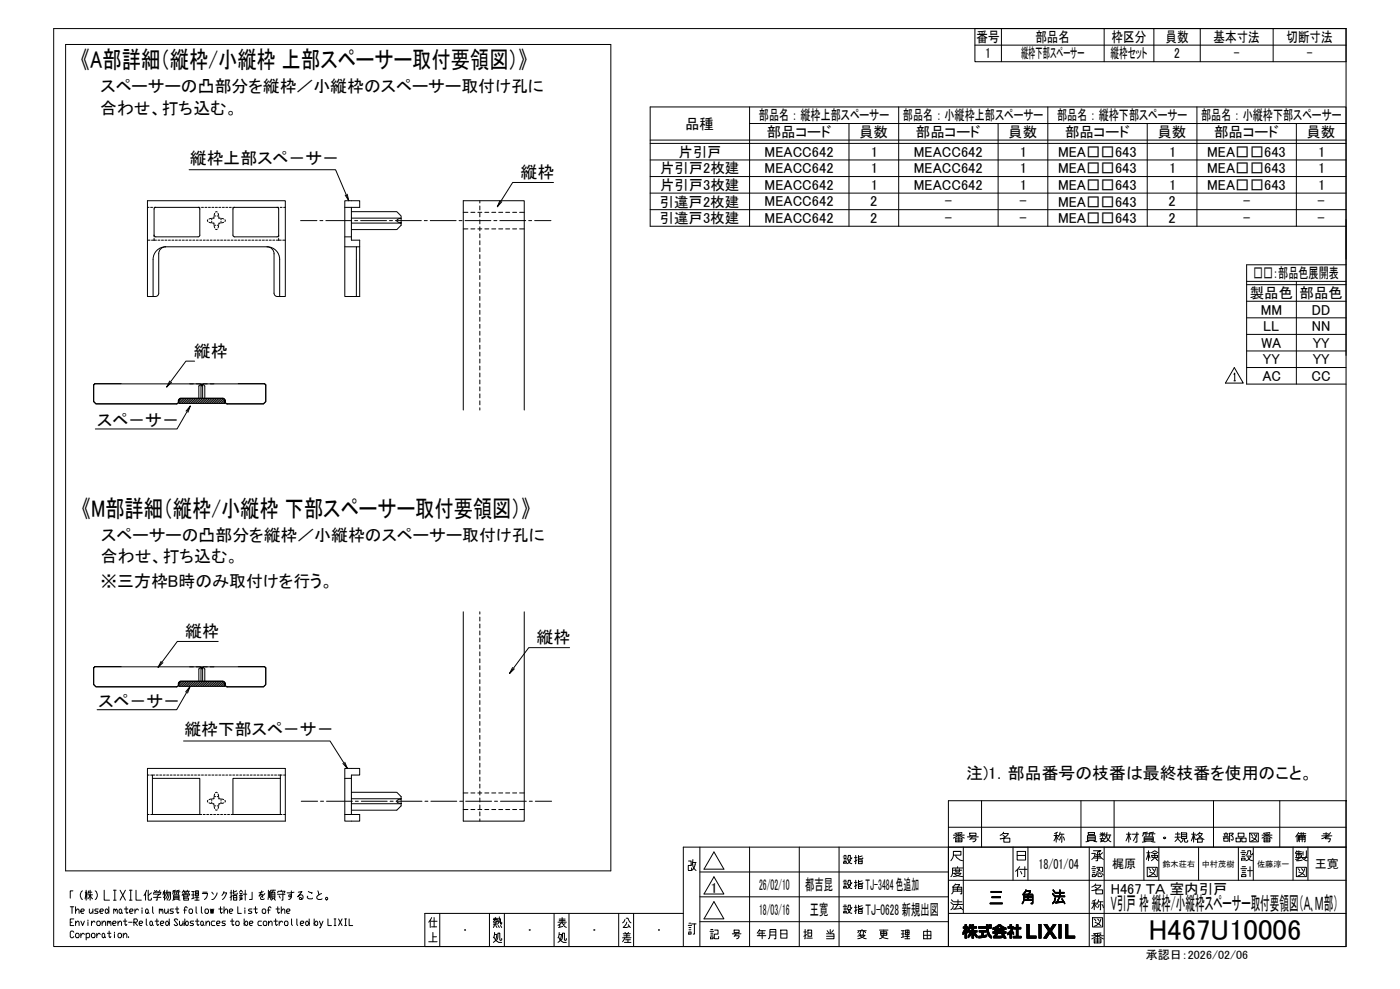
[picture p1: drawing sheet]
<svg xmlns="http://www.w3.org/2000/svg" width="841mm" height="594mm" viewBox="0 0 841 594" stroke-linecap="round" stroke-linejoin="round" font-family="sans-serif">
<!-- layer: TOS_WA -->
<g fill="none" stroke="#000" stroke-width=".6">
<path d="M32 17h777v552h-777zM586 17v20h223v-20M602 17v20M663 17v20M693 17v20M721 17v20M765 17v20M586 27h223M450 64v72M450 74h359M510 74v62M540 64v72"/>
<path d="M600 74v62M629 64v72M689 74v62M719 64v72M779 74v62M391 84h418M391 86h418M391 96h418M391 106h418M391 116h418M391 126h418M809 136h-418v-72h418v92"/>
<path d="M809 132v82M809 159h-60v72h60M749 169h60M749 171h60M779 169v62M749 181h60M749 191h60M749 201h60M749 211h60M749 221h60M570 497h239M590 481v28"/>
<path d="M649 481v28M669 481v28M729 481v28M769 481v28M809 481h-239v88v-60h239h-399v60M809 481h.1M809 481v88h-554v-20h155M414 517h1v3h-2l1 3h1v-2M416 519a5 5 0 0 0 2 4M416 518h2M416 516l-1 4M418 518l-1 3-2 2"/>
<path d="M420 509v60M429 512l6 10h-12zM450 509v60M480 509v60M504 509v60M579 509v40M609 509v20M611 511h5v6h-5zM611 514h5M618 509v20M654 509v60M663 509v60"/>
<path d="M687 509v20M696 509v20M720 509v20M744 509v20M753 509v20M777 509v20M786 509v20M44 535h-2v5M50 535a3 3 0 0 0 0 5M51 536h1M52 535v6M52 539v-3l-1 4"/>
<path d="M53 540l1-2 2 2M53 538h3M53 536h2M53 535v2M54 535v6M57 535a3 3 0 0 1 0 5M63 535v6h3M68 535h2M69 535v6M72 535l3 6M75 535l-3 6M78 535h1"/>
<path d="M79 535v6M82 535v6h3M87 536v5M88 535l-2 3M89 535v5l2 1v-1M91 536l-2 2M92 537l1-1h4l-1 1M92 539h5M93 537h3l-2 1v3M93 535l1 1M94 535v1M96 535l-1 1"/>
<path d="M98 536h2M98 536v2M99 535v6M99 538l-1 1M100 536h2v4l-1 1M100 535v3M101 536l-1 4M102 536l-2 5M104 536h2M104 538h4v2h-4zM104 538h4M104 539h4"/>
<path d="M105 536v1M105 535h-1v2M106 536h2M107 536v1M108 535h-2v2M109 538l1-1h4v1M110 535h2M110 538h3v1h-3zM110 540h3v1h-3zM110 535l-1 1M110 539v1M111 535v1"/>
<path d="M112 536v1M112 535h2M113 535l-1 1M113 535v1M115 538h2M115 536h2M116 536v4M117 539l-2 1M117 539h2M117 535h2v3h-2zM117 537h2M118 535v6"/>
<path d="M122 537h3l-1 2-1 1M122 536h2M127 536l1 1M130 536l-1 4h-2M133 538l1-2h2l-1 3-1 1M135 536h-1M138 536h2M139 535v6M140 538l-2 1M140 535v2h2l1-1M140 538h2v3h-2zM140 539h2"/>
<path d="M142 535l-2 1M144 536l1-1 1 1M144 538h2M144 539v1M144 537h1M145 537v3M145 539v1M146 540l-2 1M146 537h2M147 535v6M151 536v4h-1M157 535l-1 3 2-1v2"/>
<path d="M158 536h-2M159 537l-2 2v1h2M161 535v5M162 535v4M163 535v5M163 535h2M163 536h2v4h-2zM163 538h2M163 537h2M164 540l-1 1M164 535v1M165 540v1"/>
<path d="M167 536v-1h4v1M167 537h4M168 538v1M169 535h.1M170 536v5h-1M175 535v3h-2h1h1v1l-2 1M177 536h-5M179 536h2l-2 3 1-1h1l1 2h-1h-1l1-1v1M185 538v1l1 1h2M185 536h2v1M191 535l1 3M193 537a3 3 0 0 0-3 3h1h3"/>
<path d="M420 524h150M420 539h150M429 527l6 10h-12zM570 529h239M42 545h2M42 554h1M43 545v4M44 552h-2v4h2M44 560v-1h-1l-1 1v3h1h1M45 547l2-1 1 3M45 555l2-2 1 3M45 545v4"/>
<path d="M45 553v3M49 547h1h1l-1-1h-1v1v2h1M49 553l1 3 1-3M53 553h.1M53 554v2M54 546v3l2-2M55 553v3M56 546v3M57 554l-1-1-1 2M59 553h1v1v2h-1l-1-1zM59 546h-2v1l2 1-1 1h-1M60 547h2v-1h-1l-1 1 1 2h1"/>
<path d="M61 555l2-2v3M61 553v3M64 546l1 1-1 2-1-1zM65 554v-1l1 2M65 553v3M65 545v4M66 554v-1l1 1v2M66 559v4h1M68 555h1l1-1-1-1h-1v1v1v1h1M68 541h2M68 547l1-1v1M68 546v3"/>
<path d="M69 560v1M69 547l1-1v1v2M71 555l1-2 1 3M71 553v3M72 546l1 1v2l-1-1zM73 548l1 1M74 553h2M75 546h2M75 552v3l1 1v-1M76 545v3v1l1-1M77 554h2M78 541h1"/>
<path d="M78 547h1h1l-1-1h-1v1v1v1h1M80 554h2l1-1-1-1h-2v4M81 554l2 2M81 546v3M83 547l-1-1-1 1M84 555h1l1-1-1-1h-1v1v2h1M85 545v1M85 547v2M88 552v3v1M88 546l1 1-1 2-1-1zM89 548l1 1M91 553l1 1-1 2-1-1z"/>
<path d="M92 555v1M92 545v3v1M93 553h2M94 552v3l1 1v-1M96 547v-1l1 1M96 546v3M96 555h2v-1v-1h-1l-1 1 1 2h1M97 547v-1l1 1v2M99 546v3l2-2M100 553l2 2-1 1-1-1zM101 546v3M102 552v4"/>
<path d="M104 546h-1l-1 1 2 1v1h-2M105 540l-1 1M105 546h2M106 545v3l1 1v-1M107 553l-1-1h-1v1l2 2-1 1h-1v-1M107 540l1 1M108 553v3l2-1M110 553v3M110 547h2M111 552v4M112 553l1 1v2l-2-1zM112 545h-1v4"/>
<path d="M114 546h1l1 1-1 2h-1v-1zM116 553h-1l-1 1 2 1v1h-2M117 541h3M117 553h2M118 545v3v1M118 552v3l1 1v-1M121 545v3l1 1M121 553l1 1v2l-1-1zM122 555l1 1M124 546h1v1v2h-1l-1-1zM124 555l1-2 1 3M124 553v3"/>
<path d="M126 546l1 3v-3l1 3v-3M129 553h-2v1v2h2M130 555h2v-1v-1h-1l-1 1 1 2h1M131 546h3M132 545v3l1 1 1-1M135 547l1-1 1 3M135 545v4M135 553h-1l-1 1 1 1h1v1h-2M138 547h1h1l-1-1h-1v1v1v1h1M138 553h3M139 552v3l1 1 1-1M142 553h1l1 1-1 2h-1v-1z"/>
<path d="M143 545v4h2M147 552v4M147 545v1M147 547v2M148 553l1 1-1 2-1-1zM150 555h1l1-1-1-1h-1v1v2h1M151 546h-1l-1 1 2 1v1h-2M152 546h3M153 545v3l1 1 1-1M157 553h-2v1v2h2M158 546h1l1 1-1 2h-1v-1zM159 553h1v1v2h-1l-1-1z"/>
<path d="M161 547h1M161 555l2-2v3M161 553v3M163 545h-1h-1v4M165 553h2M166 552v3v1l1-1M166 546h2M167 545v3v1l1-1M168 553v3M169 547l2-1v3M169 545v4M170 554l-1-1-1 2"/>
<path d="M171 553h1l1 1-1 2h-1v-1zM172 547h2v-1h-1l-1 1 1 2h1M175 552v3l1 1M178 552v3l1 1M180 555h2l1-1-1-1h-1l-1 1 1 2h1M184 553l2 2-1 1-1-1zM186 552v4M189 552v4M190 553l1 1-1 2-1-1zM192 553l1 3M194 553l-2 4M197 552v4h2"/>
<path d="M201 556h1M201 552h1M201 552v4M203 552l2 4M205 552l-2 4M207 556h1M207 552h1M208 552v4M210 552v4h2M258 553v1M259 553h4M259 557h3"/>
<path d="M259 551l-1 2v4M261 551v6M264 549v20M279 559h.1M294 549v20M296 554h3M297 552h2M297 556l-1 1M297 552l-1 2M297 554v1M298 551v1h-2h3M298 556l1 1"/>
<path d="M298 552v1h1M299 555l-3 1M299 552h2v3v-1M299 553l1 1M299 556l1 1M300 551v2l-1 2M301 556v1M303 549v20M318 559h.1M333 549v20M335 556l1-1v2M335 554h5"/>
<path d="M336 552h3M336 553h3M338 554l1 2 1 1M338 551v3l-2 1M338 556l-2 1M339 555h-1M342 549v20M357 559h.1M372 549v20M375 552l-1 2M376 552h1l2 2M377 554l-3 3 4-1"/>
<path d="M377 555l2 2M381 549v20M396 559h.1M413 556h2M414 560h1v1h-1zM414 558h1M414 557h1M414 555h1M415 555h3M417 555v6h-1M420 554h150M429 542l6 10h-12z"/>
<path d="M570 549h239M579 560v1M579 557v1M579 559v2M579 559v1M579 558v2M580 557v3M580 555h1v2v1v1v1v4h-1v-4l-2 1 2-3h-1v-1h1zM580 555v9M581 555v9M581 557v1M581 558v2"/>
<path d="M581 559v1M582 557v2M582 559v1M582 557v1M582 556h1v1h1v-2h1v2h2v1h-2v1h2v1h-1l1 2v1l-2-3v4h-1v-4l-2 3v-1l1-2h-1v-1h2v-1h-1l-1 1zM582 556v2M583 556v2M583 559v1M583 559v3M583 556h.1M583 557v1M583 559v2"/>
<path d="M584 557v1M584 559v2M584 555v9M585 555v9M585 557v1M585 559v2M586 557v1M586 559v3M586 559v1M587 557v1M587 559v1M588 557h5v-2h1v2h2v1h-2l2 6-3-3v-3h-5z"/>
<path d="M588 557v1M588 559h4v1h-1v2h2v1h-5v-1h2v-2h-2zM588 559v1M589 557v1M589 559v1M590 557v1M590 559v1M590 559v4M591 557v1M591 559v4M591 559v1M592 557v1"/>
<path d="M592 559v1M593 555v4M593 555v5M593 555v6M594 555v7M594 557v1M594 558v4M594 556h2h-2zM594 556h.1M595 556h.1M595 557v1M596 557l4-1h1l3 1v1l-6 1v-1h-2z"/>
<path d="M596 560h8v1h-5v1h3v-1h1l1 3h-1v-1h-6v-1l1-1h-2zM596 557v1M596 560v1M597 557v1M597 560v1M598 557v1M598 560v1M598 557v2M598 558l2-2 3 2zM598 560v3M599 557v2M599 560v3"/>
<path d="M599 556v2M599 558v1M599 560v2M599 556v1M599 560v1M600 556v1M600 558v1M600 560v1M600 556h.1M601 556v1M601 558v1M601 560v1"/>
<path d="M602 556v1M602 558v1M602 560v1M602 556v2M602 557v2M603 557v2M603 560v1M603 557v1M604 557v1M604 560v1M606 557v1M606 560v1"/>
<path d="M607 557v1M607 559v2M607 555h1v2h1l-1 2 1 1v1l-1-1v4h-1v-3l-2 1v-2l3-2h-2v-1h1zM607 555v3M607 559v5M607 558v6M608 555v9M608 557v3M608 557v4M608 557v2M608 559v2M608 560v1"/>
<path d="M609 560v1M609 557v1M610 557v1M611 555h1v2h1v1h-1v4h2v1h-5v-1h2v-4h-2v-1h2zM611 555v8M612 557v1M613 557v1M617 555h1v7h4v2h-5zM617 555v9M618 555v9M624 555h1v9h-1zM624 555v9"/>
<path d="M625 555v9M627 555h2l2 3 2-3h1l-2 4 3 5h-2l-2-4-2 4h-2l3-5zM627 555v1M628 555v1M628 555v2M629 555v2M629 555v3M629 556v2M629 556v3M630 556v3M630 560v2M630 557v2"/>
<path d="M630 557v5M630 557v4M630 558v3M631 558v3M631 558v2M631 557v5M632 557v5M632 557v2M632 560v2M632 556v3M632 556v2M633 556v2"/>
<path d="M633 555v3M633 555v2M634 555v1M636 555h2v9h-2zM636 555v9M637 555v9M640 555h2v7h4v2h-6zM640 555v9M641 555v9M46 561h1h1l-1 2h-1h-1zM49 561v2M51 561h-1l-1 1"/>
<path d="M52 561h1h1l-1 2h-1M52 561v4M55 561h2v2h-2zM58 561v2M60 561h-1l-1 1M62 561h1l-1 2h-1zM63 563h.1M65 561h2M69 561v2M71 561h1h1l-1 2h-1zM74 562l2-1v2M74 561v2"/>
<path d="M77 563h.1M258 566h5M260 563h2M260 560v6M297 563l1 2 2 1h1M297 561h2l-2 4-1 1M297 560l-1 3M301 564v1h-1v-4h-1v3l-1 1M336 563l1 2 1 1h2M336 561h1l-1 4-1 1M336 560l-1 3M340 564v1h-1v-4h-1v3l-1 1"/>
<path d="M374 563h5M374 561h5M375 562h3M375 566h4M375 563l-1 3M375 560l1 1M376 564h3M377 561v2M377 564v2M378 560l-1 1M582 562v1M582 561v2"/>
<path d="M583 561v1M583 560v2M586 560v2M586 561v1M586 561v2M587 562v1M588 562v1M589 562v1M590 562v1M591 562v1M592 562v1M593 562v1"/>
<path d="M594 560v2M594 561v2M595 561v2M595 562v1M595 562v2M597 562v1M598 562v1M598 561v2M599 562v1M600 562v1M601 562v1M602 562v1"/>
<path d="M602 561h.1M602 561v1M602 561v2M603 561v2M603 561v3M603 562v2M604 562v2M604 563v1M605 560v2M609 562v1M610 562v1M612 562v1"/>
<path d="M613 562v1M618 562v2M619 562v2M620 562v2M621 562v2M622 562v2M627 563v1M628 563v1M628 562v2M629 561v3M629 561v2M629 560v3"/>
<path d="M629 560v2M632 560v3M633 561v2M633 561v3M633 562v2M634 562v2M634 563v1M642 562v2M643 562v2M644 562v2M645 562v2M646 562v2"/>
<circle cx="196" cy="540" r=".7"/>
</g>
<!-- layer: TOS_S1 -->
<g fill="none" stroke="#000" stroke-width=".6">
<path d="M39 27h328v496h-328zM93 125h26l1 1v16h-1h-26v-1zM140 125h27v1v16h-1h-25l-1-1zM207 121h9v4h-5v19h5v34h-9zM211 134h30v1l-3 3h-27M211 131h30M211 127h27l3 3v1M239 132l2-1v3l-2-1zM241 134h.1M94 151l2-2 4-1a4 4 0 0 0-5 4v24l-1 2h-2v-22v-2zM100 148h60M160 148a4 4 0 0 1 5 4v24l1 2h2"/>
<path d="M160 148a8 8 0 0 1 8 8v22h3v-57h-82v57h3M56 231h1h102h1v10l-2 2h-22a2.2 2.2 0 0 1-1-3l-1-1h-25a2.3 2.3 0 0 0-2 3l-1 1h-48l-2-2zM108 240l1-1h24l2 1v2h-28zM119 239v-7l1-1h1v8M121 231h.1M121 231h1l-1 1zM122 231h.1M122 239v-8l1 1v7M278 246v-125h37v125M278 368v125h37v-125M56 401h1h102h1v10l-2 1h-22a2.2 2.2 0 0 1-1-2l-1-1h-25a2.3 2.3 0 0 0-2 3h-1h-48l-2-1zM109 409h24"/>
<path d="M109 409l-1 1-1 2h28v-2l-2-1M119 409v-7l1-1h1v8M121 401h.1M121 401h1l-1 1zM122 401h.1M122 409v-8l1 1v7M89 462h82v31h-82zM92 468h28v21h-28zM140 468h28v21h-28zM207 462h9v4h-5v23h5v4h-9zM211 476h27l3 3v1h-30M211 483h30"/>
<path d="M239 481l2-1v3l-2-1zM241 483v1l-3 3h-27"/>
</g>
<!-- layer: 0 -->
<g fill="none" stroke="#000" stroke-width=".6">
<path d="M114 102h88l8 19M209 117l1 4-3-4M333 110h-25l-9 14M300 120l-1 4 2-3M117 217h-5l-12 15M102 229l-2 3 3-2M112 247l2-3-1 4M114 244l-8 14h-49M97 397l-2 4 3-3M131 385h-24l-12 16M342 389h-24l-12 16M112 416l2-3-1 3"/>
<path d="M114 413l-8 13h-48M308 401l-2 4 3-3M110 445h88l11 17M207 458l2 4-3-3"/>
</g>
<!-- layer: TOS_K3 -->
<g fill="none" stroke="#000" stroke-width=".6">
<path d="M181 133h9M192 133h2M196 133h15M213 133h2M217 133h15M234 133h2M238 133h15M255 133h2M258 133h16M276 133h2M279 133h16M297 133h1"/>
<path d="M300 133h16M318 133h1M321 133h10M181 481h10M193 481h1M196 481h16M213 481h2M217 481h16M234 481h2M238 481h15M255 481h2M259 481h15"/>
<path d="M276 481h2M280 481h15M297 481h2M301 481h15M318 481h2M322 481h9"/>
</g>
<!-- layer: TOS_K2 -->
<g fill="none" stroke="#000" stroke-width=".6">
<path d="M89 125h1M90 125h2M93 125h1M119 125h1M121 125h1M123 125h1M125 132v1M125 125h1M126 134h1M127 131l-1 1M127 131v1M127 133v1"/>
<path d="M127 125h1M128 134l1 1M129 130l-1 1M129 135h1M129 130h1M129 136v1M129 128v1M129 125h2M129 138h2M129 127h2M130 135h1M130 130h1"/>
<path d="M131 128v1M131 136v1M131 130v1h1M131 125h2M132 134h-1v1M133 131v1M133 133v1M133 131l1 1M134 125h1M134 134h-1M135 132v1M136 125h1"/>
<path d="M138 125h1M140 125h1M166 125h1M168 125h1M170 125h1M207 125h4M278 128h3M278 137h3M283 128h2M283 137h2M287 128h2M287 137h2"/>
<path d="M288 121v1M288 124v2M288 128v2M288 132v2M288 136v3M291 128h3M291 137h3M295 128h3M295 137h3M300 128h2M300 137h2M304 128h2"/>
<path d="M304 137h2M308 128h2M308 137h2M312 128h3M312 137h3M89 144h1M91 144h3M93 141v1M93 143v1M95 144h1M97 144h1M99 144h1"/>
<path d="M101 144h1M103 144h1M105 144h2M107 144h2M110 144h1M112 144h1M114 144h1M116 144h1M118 144h1M120 144h1M122 144h1M124 144h1"/>
<path d="M126 144h1M128 144h2M130 144h2M133 144h1M135 144h1M137 144h1M139 144h1M141 144h1M143 144h1M145 144h1M147 144h1M149 144h1"/>
<path d="M151 144h2M153 144h2M156 144h1M158 144h1M160 144h1M162 144h1M164 144h1M166 144h3M167 141v1M167 143v1M170 144h1M207 142h4"/>
<path d="M207 148h7M216 148h-2v30M288 140v3M288 145v2M288 149v2M288 153v2M288 157v3M288 161v3M288 166v2M288 170v2M288 174v2M288 178v2"/>
<path d="M288 182v3M288 186v3M288 191v2M288 195v2M288 199v2M288 203v3M288 207v3M288 212v2M288 216v2M288 220v2M114 231h2M118 231h2"/>
<path d="M122 231h3M126 231h3M288 224v2M288 228v3M288 232v3M288 237v2M288 241v2M288 245v1M288 368v1M288 371v2M288 375v2M288 379v2"/>
<path d="M288 383v3M288 387v3M288 392v2M288 396v2M288 400v2M114 401h2M118 401h2M122 401h3M126 401h3M288 404v2M288 408v3M288 412v3"/>
<path d="M288 417v2M288 421v2M288 425v2M288 429v3M288 433v3M288 438v2M288 442v2M288 446v2M288 450v2M288 454v3M288 458v3M89 466h1"/>
<path d="M91 466h1v2M92 466h1M94 466h1M96 466h1M98 466h1M100 466h1M102 466h1M104 466h2M106 466h2M108 466h2M111 466h1M113 466h1"/>
<path d="M115 466h1M117 466h1M119 466h1M121 466h1M123 466h1M125 466h1M127 480h-1M127 480v1M127 466h1M129 479l-1 1M129 479h1M129 477v1"/>
<path d="M129 466h2M129 476h2M130 479h1M131 477v1M131 479v1h1M131 466h2M133 480v1M133 480h1M134 466h1M136 466h1M138 466h1M140 466h1"/>
<path d="M142 466h1M144 466h1M146 466h1M148 466h1M150 466h1M152 466h2M154 466h2M157 466h1M159 466h1M161 466h1M163 466h1M165 466h1"/>
<path d="M167 466h2M168 466v2M170 466h1M207 468h4M278 476h3M283 476h2M287 476h2M288 463v2M288 467v2M288 471v2M288 475v3M288 479v3"/>
<path d="M291 476h3M295 476h3M300 476h2M304 476h2M308 476h2M312 476h3M89 489h1M91 489h1M120 489h1M122 489h1M124 489h1M125 481v1"/>
<path d="M126 482l1 1M126 489h1M127 482v1M128 483l1 1M128 489h2M129 484h1M129 485v1M129 486h2M130 489h2M130 484h1M131 485v1M132 483h-1v1"/>
<path d="M133 489h1M133 482v1M134 482l-1 1M135 489h1M135 481v1M137 489h1M139 489h1M168 489h1M170 489h1M207 489h4M278 486h3M283 486h2"/>
<path d="M287 486h2M288 484v2M288 488v2M288 492v1M291 486h3M295 486h3M300 486h2M304 486h2M308 486h2M312 486h3"/>
</g>
<!-- layer: TOS_S2 -->
<path d="M73 230h-16l-1 1v10l2 2h48l1-1v-1M143 230h16l1 1v10l-2 2h-22a2.3 2.3 0 0 1-1-3l-1-1h-25l-2 2M73 400h-16l-1 1v10l2 2h48l1-1v-1M143 400h16l1 1v10l-2 2h-22a2.3 2.3 0 0 1-1-3l-1-1h-25l-2 2" fill="none" stroke="#000" stroke-width=".6"/>
<!-- layer: TOS_K5 -->
<g fill="none" stroke="#000" stroke-width=".6">
<path d="M109 239l-2 2M110 239l-3 3M111 239l-3 3M112 239l-3 3M113 239l-3 3M114 239l-3 3M115 239l-3 3M116 239l-3 3M117 239l-3 3M118 239l-3 3M120 239l-3 3M121 239l-3 3"/>
<path d="M122 239l-3 3M123 239l-3 3M124 239l-3 3M125 239l-3 3M126 239l-3 3M127 239l-3 3M128 239l-3 3M129 239l-3 3M130 239l-3 3M131 239l-3 3M132 239l-3 3M133 239l-3 3"/>
<path d="M134 240l-3 2M135 240l-3 2M135 241l-2 1M135 242h.1M109 409l-2 2M110 409l-3 3M111 409l-3 3M112 409l-3 3M113 409l-3 3M114 409l-3 3M115 409l-3 3M116 409l-3 3"/>
<path d="M117 409l-3 3M118 409l-3 3M120 409l-3 3M121 409l-3 3M122 409l-3 3M123 409l-3 3M124 409l-3 3M125 409l-3 3M126 409l-3 3M127 409l-3 3M128 409l-3 3M129 409l-3 3"/>
<path d="M130 409l-3 3M131 409l-3 3M132 409l-3 3M133 409l-3 3M134 409l-3 3M135 410l-3 2M135 411l-2 1M135 412h.1"/>
</g>
<!-- layer: TOS_M1 -->
<path d="M741 225l1-1v5M741 229h1M742 221l5 9h-11z" fill="none" stroke="#000" stroke-width=".6"/>
<text font-size="17.4" x="690" y="565">H467U10006</text>
<g font-size="14.5">
<text x="48" y="41">《A部詳細（縦枠/小縦枠 上部スペーサー取付要領図）》</text>
<text x="49" y="310">《M部詳細（縦枠/小縦枠 下部スペーサー取付要領図）》</text>
</g>
<text font-size="12.3" x="594" y="544">三 角 法</text>
<text font-size="11.6" x="667" y="547">V引戸 枠 縦枠/小縦枠スペーサー取付要領図（Ａ､Ｍ部）</text>
<g font-size="10.1">
<text x="60" y="55">スペーサーの凸部分を縦枠／小縦枠のスペーサー取付け孔に</text>
<text x="60" y="68">合わせ、打ち込む。</text>
<text x="114" y="98">縦枠上部スペ－サ－</text>
<text x="313" y="107">縦枠</text>
<text x="116" y="214">縦枠</text>
<text x="58" y="256">スペ－サ－</text>
<text x="61" y="325">スペーサーの凸部分を縦枠／小縦枠のスペーサー取付け孔に</text>
<text x="61" y="338">合わせ、打ち込む。</text>
<text x="60" y="353">※三方枠B時のみ取付けを行う。</text>
<text x="111" y="383">縦枠</text>
<text x="322" y="386">縦枠</text>
<text x="59" y="425">スペ－サ－</text>
<text x="111" y="441">縦枠下部スペ－サ－</text>
<text x="580" y="468">注)1．部品番号の枝番は最終枝番を使用のこと。</text>
<text x="655" y="518">承</text>
<text x="688" y="518">検</text>
<text x="744" y="518">設</text>
<text x="777" y="518">製</text>
<text x="570" y="528">度</text>
<text x="609" y="528">付</text>
<text x="655" y="528">認</text>
<text x="744" y="528">計</text>
<text x="570" y="548">法</text>
<text x="655" y="548">称</text>
<text x="655" y="568">番</text>
</g>
<g font-size="9.7">
<text x="572" y="507">番号</text>
<text x="600" y="507">名 称</text>
<text x="651" y="507">員数</text>
<text x="675" y="507">材質・規格</text>
<text x="733" y="507">部品図番</text>
<text x="777" y="507">備 考</text>
<text x="570" y="518">尺</text>
<text x="688" y="528">図</text>
<text x="778" y="528">図</text>
<text x="570" y="538">角</text>
<text x="655" y="538">名</text>
<text x="655" y="558">図</text>
<text x="425" y="565">記 号</text>
<text x="454" y="565">年月日</text>
<text x="482" y="565">担 当</text>
<text x="514" y="565">変 更 理 由</text>
</g>
<g font-size="9.3">
<text x="456" y="534">26/02/10</text>
<text x="484" y="535">都吉昆</text>
<text x="520" y="535">TJ-3484 色追加</text>
<text x="456" y="549">18/03/16</text>
<text x="487" y="550">王寛</text>
<text x="520" y="550">TJ-0628 新規出図</text>
</g>
<g font-size="8.8">
<text x="505" y="520">設指</text>
<text x="505" y="535">設指</text>
<text x="505" y="550">設指</text>
</g>
<g font-size="8.7">
<text x="587" y="25">番号</text>
<text x="622" y="25">部品名</text>
<text x="668" y="25">枠区分</text>
<text x="700" y="25">員数</text>
<text x="729" y="25">基本寸法</text>
<text x="773" y="25">切断寸法</text>
<text x="592" y="35">1</text>
<text x="613" y="35">縦枠下部スペーサー</text>
<text x="667" y="35">縦枠セット</text>
<text x="705" y="35">2</text>
<text x="741" y="35">-</text>
<text x="785" y="35">-</text>
<text x="412" y="77">品種</text>
<text x="456" y="72">部品名 ： 縦枠上部スペーサー</text>
<text x="542" y="72">部品名 ： 小縦枠上部スペーサー</text>
<text x="635" y="72">部品名 ： 縦枠下部スペーサー</text>
<text x="722" y="72">部品名 ： 小縦枠下部スペーサー</text>
<text x="461" y="82">部品コード</text>
<text x="516" y="82">員数</text>
<text x="550" y="82">部品コード</text>
<text x="606" y="82">員数</text>
<text x="640" y="82">部品コード</text>
<text x="695" y="82">員数</text>
<text x="729" y="82">部品コード</text>
<text x="785" y="82">員数</text>
<text x="407" y="94">片引戸</text>
<text x="459" y="94">MEACC642</text>
<text x="523" y="94">1</text>
<text x="549" y="94">MEACC642</text>
<text x="613" y="94">1</text>
<text x="636" y="94">MEA□□643</text>
<text x="702" y="94">1</text>
<text x="725" y="94">MEA□□643</text>
<text x="792" y="94">1</text>
<text x="396" y="104">片引戸2枚建</text>
<text x="459" y="104">MEACC642</text>
<text x="523" y="104">1</text>
<text x="549" y="104">MEACC642</text>
<text x="613" y="104">1</text>
<text x="636" y="104">MEA□□643</text>
<text x="702" y="104">1</text>
<text x="725" y="104">MEA□□643</text>
<text x="792" y="104">1</text>
<text x="396" y="114">片引戸3枚建</text>
<text x="459" y="114">MEACC642</text>
<text x="523" y="114">1</text>
<text x="549" y="114">MEACC642</text>
<text x="613" y="114">1</text>
<text x="636" y="114">MEA□□643</text>
<text x="702" y="114">1</text>
<text x="725" y="114">MEA□□643</text>
<text x="792" y="114">1</text>
<text x="396" y="124">引違戸2枚建</text>
<text x="459" y="124">MEACC642</text>
<text x="523" y="124">2</text>
<text x="568" y="124">-</text>
<text x="612" y="124">-</text>
<text x="636" y="124">MEA□□643</text>
<text x="702" y="124">2</text>
<text x="747" y="124">-</text>
<text x="792" y="124">-</text>
<text x="396" y="134">引違戸3枚建</text>
<text x="459" y="134">MEACC642</text>
<text x="523" y="134">2</text>
<text x="568" y="134">-</text>
<text x="612" y="134">-</text>
<text x="636" y="134">MEA□□643</text>
<text x="702" y="134">2</text>
<text x="747" y="134">-</text>
<text x="792" y="134">-</text>
<text x="753" y="167">□□：部品色展開表</text>
<text x="751" y="179">製品色</text>
<text x="781" y="179">部品色</text>
<text x="757" y="189">MM</text>
<text x="788" y="189">DD</text>
<text x="759" y="199">LL</text>
<text x="788" y="199">NN</text>
<text x="758" y="209">WA</text>
<text x="789" y="209">YY</text>
<text x="759" y="219">YY</text>
<text x="789" y="219">YY</text>
<text x="758" y="229">AC</text>
<text x="788" y="229">CC</text>
<text x="624" y="522">18/01/04</text>
<text x="427" y="537">1</text>
<text x="667" y="537">H467 ＴＡ 室内引戸</text>
</g>
<g font-size="7.2">
<text x="668" y="521">梶原</text>
<text x="790" y="521">王寛</text>
<text x="688" y="576">承認日：2026/02/06</text>
</g>
<g font-size="4.9">
<text x="698" y="521">鈴木荘右</text>
<text x="722" y="521">中村茂樹</text>
<text x="755" y="521">佐藤淳一</text>
</g>
</svg>
